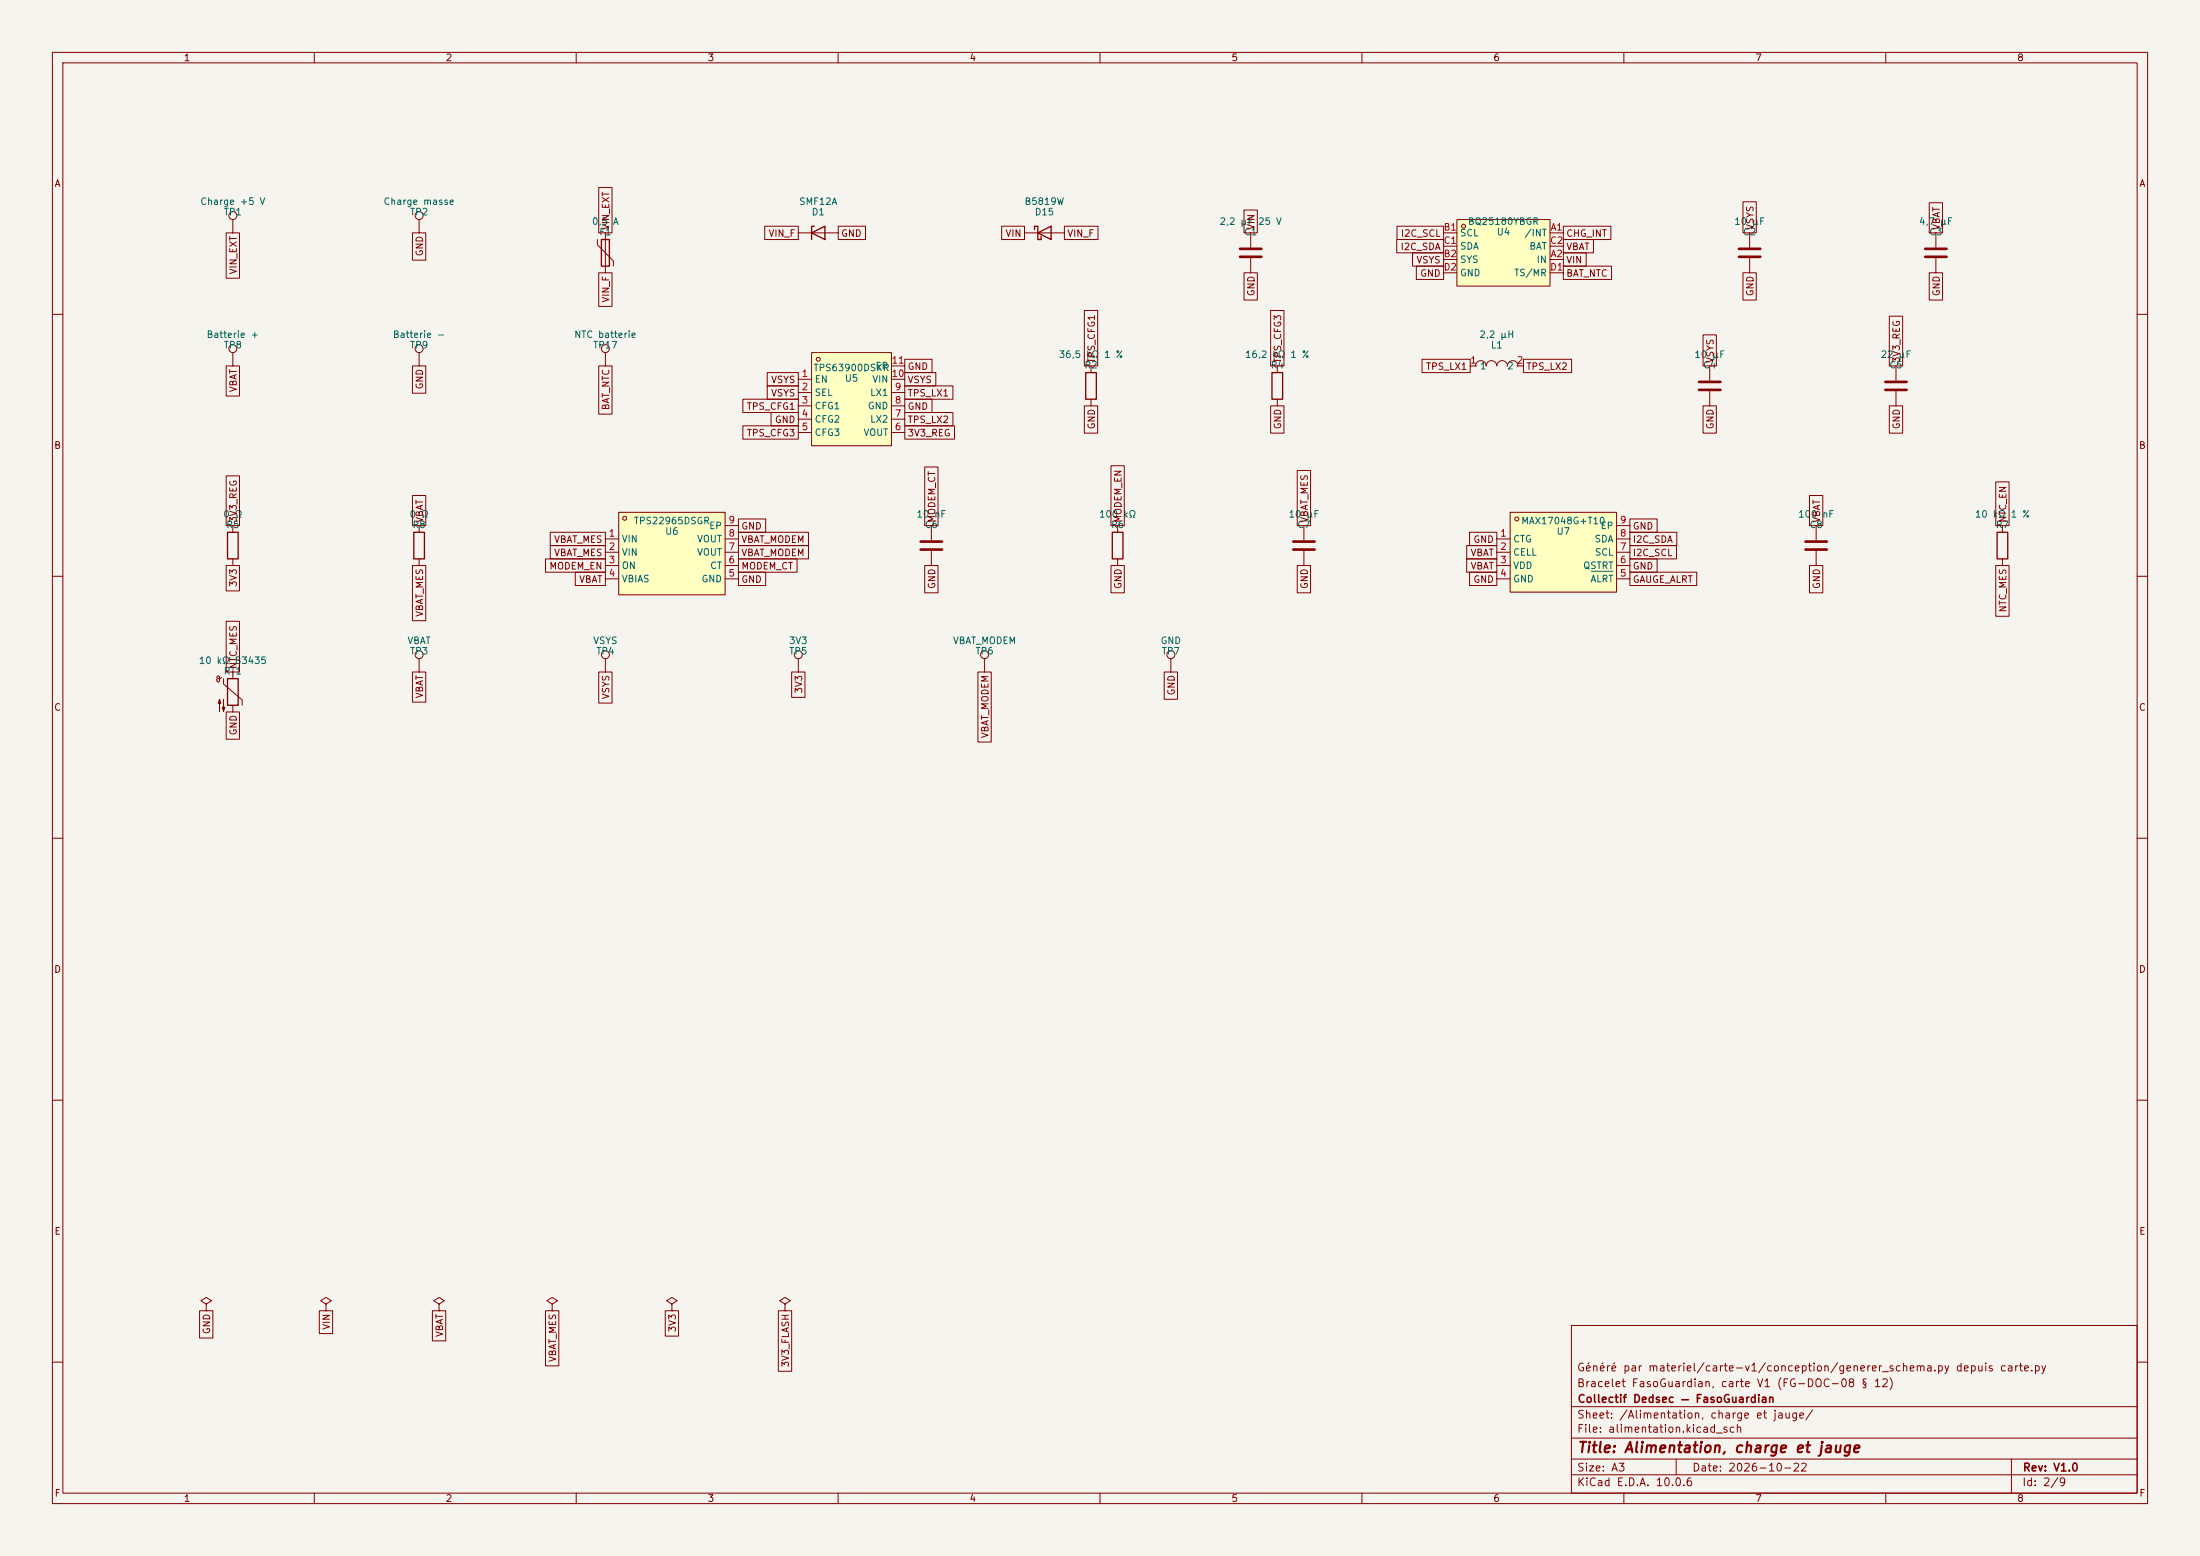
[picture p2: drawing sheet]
<svg xmlns="http://www.w3.org/2000/svg" width="420mm" height="297mm" viewBox="0 0 420 297" stroke-linecap="round" stroke-linejoin="round" font-family="sans-serif">
<path d="M0 0h420v297h-420z" fill="#f5f4ef" stroke="#f5f4ef" stroke-width=".19"/>
<g fill="none" stroke="#840000" stroke-width=".19">
<path d="M10 10h400v277h-400zM12 12h396v273h-396zM60 10v2M110 10v2M160 10v2M210 10v2M260 10v2M310 10v2M360 10v2M334 44.5v2.7M334 49.3v2.8M10 60h2"/>
<path d="M361.9 69.9v2.7M361.9 74.7v2.8M408 60h2M10 110h2M177.8 100.3v2.8M177.8 105.2v2.8M213.4 100.3v1.3M213.4 106.7v1.3M248.9 100.3v2.8M248.9 105.2v2.8M346.7 100.3v2.8M346.7 105.2v2.8"/>
<path d="M382.3 100.3v1.3M382.3 106.7v1.3M408 110h2M223.5 125.7v2.6M10 160h2M408 160h2M10 210h2M408 210h2M300 253h108v32h-108zM10 260h2M300 278.5h108M300 274.5h108"/>
<path d="M300 268.5h108M320 278.5v3M384 278.5v6.5M408 260h2M60 285v2M110 285v2M160 285v2M210 285v2M260 285v2M300 281.5h108M310 285v2M360 285v2"/>
<circle cx="223.5" cy="125" r=".76"/>
</g>
<path d="M332 47.5h4M332 49h4M359.9 72.9h4.1M359.9 74.4h4.1M175.8 103.4h4M175.8 104.9h4M246.9 103.4h4.1M246.9 104.9h4.1M344.7 103.4h4M344.7 104.9h4" fill="none" stroke="#840000" stroke-width=".51"/>
<path d="M212.3 101.6h2.1v5.1h-2.1zM381.3 101.6h2v5.1h-2z" fill="none" stroke="#840000" stroke-width=".25"/>
<path d="M154.9 67.3h15.3v17.8h-15.3z" fill="#ffffc2"/>
<g fill="none" stroke="#840000" stroke-width=".19">
<path d="M152.4 44.5h7.6M195.6 44.5h7.6M238.8 44.5v2.7M238.8 49.3v2.8M369.6 44.5v2.7M369.6 49.3v2.8M152.4 72.4h2.5M152.4 74.9h2.5M152.4 77.5h2.5M154.9 67.3h15.3v17.8h-15.3zM170.2 72.4h2.5M170.2 74.9h2.5"/>
<path d="M170.2 77.5h2.5M170.2 69.9h2.5M243.8 69.9v1.2M243.8 76.2v1.3M326.4 69.9v2.7M326.4 74.7v2.8M152.4 80h2.5M152.4 82.6h2.5M170.2 80h2.5M170.2 82.6h2.5M188 125.7v2.6M149.9 248.9l1-.6-1-.7-1.1 .7 1.1 .6v1.3"/>
<path d="M149.9 250.2h.1"/>
<circle cx="156.2" cy="68.6" r=".38"/>
<circle cx="188" cy="125" r=".76"/>
</g>
<path d="M236.7 47.5h4.1M236.7 49h4.1M367.5 47.5h4.1M367.5 49h4.1M324.4 72.9h4M324.4 74.4h4" fill="none" stroke="#840000" stroke-width=".51"/>
<path d="M154.9 44.5l2.6-1.3v2.5zM155.4 43.2h-.5v2.5M197.5 43.8v-.6h.6v2.5h.7v-.6M198.1 44.5l2.6-1.3v2.5zM242.8 71.1h2.1v5.1h-2.1z" fill="none" stroke="#840000" stroke-width=".25"/>
<path d="M288.3 97.8h20.3v15.2h-20.3z" fill="#ffffc2"/>
<g fill="none" stroke="#840000" stroke-width=".19">
<path d="M208.3 69.9v1.2M208.3 76.2v1.3M288.3 97.8h20.3v15.2h-20.3zM285.7 102.9h2.6M285.7 105.4h2.6M285.7 108h2.6M285.7 110.5h2.6M308.6 102.9h2.5M308.6 105.4h2.5M308.6 108h2.5M308.6 110.5h2.5M308.6 100.3h2.5"/>
<path d="M152.4 125.7v2.6"/>
<circle cx="289.6" cy="99.1" r=".38"/>
<circle cx="152.4" cy="125" r=".76"/>
</g>
<path d="M303.8 109h4.1" fill="none" stroke="#006464" stroke-width=".19"/>
<path d="M207.3 71.1h2v5.1h-2z" fill="none" stroke="#840000" stroke-width=".25"/>
<path d="M278.1 41.9h17.8v12.7h-17.8z" fill="#ffffc2"/>
<g fill="none" stroke="#840000" stroke-width=".19">
<path d="M44.4 41.9v2.6M80 41.9v2.6M114 45.7v1l3.1 3.1v1M115.6 44.5v7.6M275.6 44.5h2.5M275.6 49.5h2.5M275.6 47h2.5M275.6 52.1h2.5M278.1 41.9h17.8v12.7h-17.8zM295.9 44.5h2.5M295.9 49.5h2.5M295.9 47h2.5"/>
<path d="M295.9 52.1h2.5M44.4 67.3v2.6M80 67.3v2.6M115.6 67.3v2.6M280.7 69.9h1.2M281.7 69.8a1.01 1.01 0 0 1 1-1 1.01 1.01 0 0 1 1 1.1M283.7 69.8a1.01 1.01 0 0 1 1-1 1.01 1.01 0 0 1 1 1.1M285.7 69.8a1.01 1.01 0 0 1 1.1-1 1.01 1.01 0 0 1 1 1.1M287.8 69.8a1.01 1.01 0 0 1 1-1 1.01 1.01 0 0 1 1 1.1M289.6 69.9h1.2M44.4 100.3v1.3M44.4 106.7v1.3"/>
<path d="M80 100.3v1.3M80 106.7v1.3M41.3 129.7l.1 .2M41.4 129.3l.2-.3 .3 .2v.8l-.2 .2M41.4 129.9l.3 .3M41.4 129.3l.1 .2 .3 .1 .5-.3M42.7 129.5v1.1l3.5 3v1M44.4 128.3v1.2M44.4 134.6v1.3M80 125.7v2.6"/>
<circle cx="44.5" cy="41.1" r=".76"/>
<circle cx="80" cy="41.1" r=".76"/>
<circle cx="279.4" cy="43.2" r=".38"/>
<circle cx="44.4" cy="66.5" r=".76"/>
<circle cx="80" cy="66.5" r=".76"/>
<circle cx="115.6" cy="66.5" r=".76"/>
<circle cx="80" cy="125" r=".76"/>
</g>
<path d="M114.8 45.7h1.5v5.1h-1.5zM43.4 101.6h2.1v5.1h-2.1zM79 101.6h2v5.1h-2zM43.4 129.5h2.1v5.1h-2.1z" fill="none" stroke="#840000" stroke-width=".25"/>
<g fill="#840000" stroke="#840000" stroke-width=".19">
<path d="M41.9 133.5l.3 .7h-.5l.2-.7v2.3z"/>
<path d="M42.7 133.5v2.3l-.3-.8h.5l-.2 .8z"/>
</g>
<path d="M118.1 97.8h20.3v15.7h-20.3z" fill="#ffffc2"/>
<g fill="none" stroke="#840000" stroke-width=".19">
<path d="M114.3 35.8h2.5v8.7h-2.5zM332.7 38.5h2.6v6h-2.6zM368.3 38.7h2.5v5.8h-2.5zM43.2 44.5h2.5v8.6h-2.5zM78.7 44.5h2.6v5.2h-2.6zM114.3 52.1h2.5v6.4h-2.5zM146 43.2h6.4v2.5h-6.4zM160 43.2h5.2v2.5h-5.2zM191.2 43.2h4.4v2.5h-4.4zM203.2 43.2h6.4v2.5h-6.4zM207 59.3h2.6v10.6h-2.6zM237.5 40.1h2.5v4.4h-2.5z"/>
<path d="M237.5 52.1h2.5v5.2h-2.5zM242.6 59.3h2.5v10.6h-2.5zM266.6 45.7h9v2.6h-9zM266.7 43.2h8.9v2.5h-8.9zM269.7 48.3h5.9v2.5h-5.9zM270.4 50.8h5.2v2.5h-5.2zM298.4 43.2h9.1v2.5h-9.1zM298.4 45.7h5.8v2.6h-5.8zM298.4 50.8h9.2v2.5h-9.2zM298.4 48.3h4.4v2.5h-4.4zM332.7 52.1h2.6v5.2h-2.6zM368.3 52.1h2.5v5.2h-2.5z"/>
<path d="M43.2 69.9h2.5v5.7h-2.5zM78.7 69.9h2.6v5.2h-2.6zM114.3 69.9h2.5v9.1h-2.5zM141.8 76.2h10.6v2.5h-10.6zM146.5 71.1h5.9v2.6h-5.9zM146.5 73.7h5.9v2.5h-5.9zM147.2 78.7h5.2v2.6h-5.2zM172.7 78.7h9.2v2.6h-9.2zM172.7 76.2h5.2v2.5h-5.2zM172.7 73.7h9.2v2.5h-9.2zM172.7 71.1h6v2.6h-6zM172.7 68.6h5.2v2.5h-5.2z"/>
<path d="M207 77.5h2.6v5.2h-2.6zM242.6 77.5h2.5v5.2h-2.5zM271.5 68.6h9.2v2.5h-9.2zM290.8 68.6h9.2v2.5h-9.2zM325.1 77.5h2.6v5.2h-2.6zM325.1 63.9h2.6v6h-2.6zM360.7 77.5h2.5v5.2h-2.5zM360.7 60.4h2.5v9.5h-2.5zM43.2 90.8h2.5v9.5h-2.5zM78.7 94.6h2.6v5.7h-2.6zM118.1 97.8h20.3v15.7h-20.3zM141 99.1h5.2v2.5h-5.2z"/>
<path d="M141.8 81.3h10.6v2.5h-10.6zM172.7 81.3h9.5v2.5h-9.5zM176.5 89.1h2.6v11.2h-2.6zM212.1 88.9h2.5v11.4h-2.5zM247.6 89.8h2.6v10.5h-2.6zM311.1 99.1h5.3v2.5h-5.3zM345.4 94.6h2.6v5.7h-2.6zM381 92h2.5v8.3h-2.5zM43.2 118.6h2.5v9.7h-2.5zM43.2 108h2.5v4.8h-2.5zM78.7 108h2.6v10.5h-2.6zM104.1 106.7h11.5v2.5h-11.5z"/>
<path d="M105 101.6h10.6v2.5h-10.6zM105 104.1h10.6v2.6h-10.6zM109.8 109.2h5.8v2.6h-5.8zM115.6 102.9h2.5M115.6 105.4h2.5M115.6 108h2.5M115.6 110.5h2.5M138.4 102.9h2.6M138.4 105.4h2.6M138.4 108h2.6M138.4 110.5h2.6M138.4 100.3h2.6"/>
<path d="M141 104.1h13.3v2.6h-13.3zM141 101.6h13.3v2.5h-13.3zM141 106.7h11.2v2.5h-11.2zM141 109.2h5.2v2.6h-5.2zM176.5 108h2.6v5.2h-2.6zM212.1 108h2.5v5.2h-2.5zM247.6 108h2.6v5.2h-2.6zM280 104.1h5.7v2.6h-5.7zM280 106.7h5.7v2.5h-5.7zM280.5 101.6h5.2v2.5h-5.2zM280.5 109.2h5.2v2.6h-5.2zM311.1 109.2h12.8v2.6h-12.8z"/>
<path d="M311.1 106.7h5.3v2.5h-5.3zM311.1 104.1h8.9v2.6h-8.9zM311.1 101.6h9v2.5h-9zM345.4 108h2.6v5.2h-2.6zM381 108h2.5v9.6h-2.5zM43.2 135.9h2.5v5.2h-2.5zM78.7 128.3h2.6v5.7h-2.6zM114.3 128.3h2.5v5.9h-2.5zM115.6 125.7v2.6M151.1 128.3h2.6v4.8h-2.6zM186.7 128.3h2.5v13.3h-2.5zM222.2 128.3h2.6v5.2h-2.6z"/>
<path d="M38.1 250.2h2.5v5.2h-2.5zM39.4 248.9l1-.6-1-.7-1 .7 1 .6v1.3M39.4 250.2h.1M61 250.2h2.5v4.3h-2.5zM62.2 248.9l1-.6-1-.7-1 .7 1 .6v1.3M62.2 250.2h.1M82.5 250.2h2.6v5.7h-2.6zM83.8 248.9l1-.6-1-.7-1 .7 1 .6v1.3M83.8 250.2h.1M104.1 250.2h2.6v10.5h-2.6zM105.4 248.9l1-.6-1-.7-1 .7 1 .6v1.3M105.4 250.2h.1"/>
<path d="M127 250.2h2.5v4.8h-2.5zM128.3 248.9l1-.6-1-.7-1 .7 1 .6v1.3M128.3 250.2h.1M148.6 250.2h2.5v11.5h-2.5z"/>
<circle cx="119.2" cy="98.9" r=".38"/>
<circle cx="115.6" cy="125" r=".76"/>
</g>
<text font-size="2" fill="#840000" x="301" y="277.8">Title: Alimentation, charge et jauge</text>
<g font-size="1.5" fill="#840000">
<text x="300.9" y="262.1">Généré par materiel/carte-v1/conception/generer_schema.py depuis carte.py</text>
<text x="300.9" y="265.1">Bracelet FasoGuardian, carte V1 (FG-DOC-08 § 12)</text>
<text x="301" y="268.1">Collectif Dedsec — FasoGuardian</text>
<text x="300.9" y="273.8">File: alimentation.kicad_sch</text>
<text x="300.9" y="271.1">Sheet: /Alimentation, charge et jauge/</text>
<text x="300.9" y="281.2">Size: A3</text>
<text x="322.9" y="281.2">Date: 2026-10-22</text>
<text x="386" y="281.2">Rev: V1.0</text>
<text x="300.9" y="284">KiCad E.D.A. 10.0.6</text>
<text x="385.9" y="284">Id: 2/9</text>
</g>
<g font-size="1.3" fill="#840000">
<text x="35" y="12">1</text>
<text x="85" y="12">2</text>
<text x="135" y="12">3</text>
<text x="185" y="12">4</text>
<text x="235" y="12">5</text>
<text x="285" y="12">6</text>
<text x="335" y="12">7</text>
<text x="385" y="12">8</text>
<text x="10.3" y="36">A</text>
<text x="408.3" y="36">A</text>
<text x="116.6" y="44" transform="rotate(-90 116.6 44)">VIN_EXT</text>
<text x="146.6" y="45.5">VIN_F</text>
<text x="160.5" y="45.5">GND</text>
<text x="191.9" y="45.5">VIN</text>
<text x="203.6" y="45.5">VIN_F</text>
<text x="239.8" y="44" transform="rotate(-90 239.8 44)">VIN</text>
<text x="267.3" y="45.5">I2C_SCL</text>
<text x="298.9" y="45.5">CHG_INT</text>
<text x="335.1" y="44" transform="rotate(-90 335.1 44)">VSYS</text>
<text x="370.6" y="44" transform="rotate(-90 370.6 44)">VBAT</text>
<text x="45.5" y="52.5" transform="rotate(-90 45.5 52.5)">VIN_EXT</text>
<text x="81.1" y="49" transform="rotate(-90 81.1 49)">GND</text>
<text x="267.3" y="48">I2C_SDA</text>
<text x="270.3" y="50.6">VSYS</text>
<text x="271" y="53.1">GND</text>
<text x="298.9" y="48">VBAT</text>
<text x="298.9" y="53.1">BAT_NTC</text>
<text x="298.9" y="50.6">VIN</text>
<text x="116.6" y="57.9" transform="rotate(-90 116.6 57.9)">VIN_F</text>
<text x="239.8" y="56.6" transform="rotate(-90 239.8 56.6)">GND</text>
<text x="335.1" y="56.6" transform="rotate(-90 335.1 56.6)">GND</text>
<text x="370.6" y="56.6" transform="rotate(-90 370.6 56.6)">GND</text>
<text x="173.2" y="70.9">GND</text>
<text x="209.3" y="69.4" transform="rotate(-90 209.3 69.4)">TPS_CFG1</text>
<text x="244.9" y="69.4" transform="rotate(-90 244.9 69.4)">TPS_CFG3</text>
<text x="272.1" y="70.9">TPS_LX1</text>
<text x="291.3" y="70.9">TPS_LX2</text>
<text x="327.4" y="69.4" transform="rotate(-90 327.4 69.4)">VSYS</text>
<text x="363" y="69.4" transform="rotate(-90 363 69.4)">3V3_REG</text>
<text x="45.5" y="75" transform="rotate(-90 45.5 75)">VBAT</text>
<text x="81.1" y="74.4" transform="rotate(-90 81.1 74.4)">GND</text>
<text x="147.1" y="73.4">VSYS</text>
<text x="147.1" y="76">VSYS</text>
<text x="173.2" y="76">TPS_LX1</text>
<text x="173.2" y="73.4">VSYS</text>
<text x="116.6" y="78.4" transform="rotate(-90 116.6 78.4)">BAT_NTC</text>
<text x="142.4" y="83.6">TPS_CFG3</text>
<text x="142.4" y="78.5">TPS_CFG1</text>
<text x="147.8" y="81.1">GND</text>
<text x="173.2" y="83.6">3V3_REG</text>
<text x="173.2" y="81.1">TPS_LX2</text>
<text x="173.2" y="78.5">GND</text>
<text x="209.3" y="82" transform="rotate(-90 209.3 82)">GND</text>
<text x="244.9" y="82" transform="rotate(-90 244.9 82)">GND</text>
<text x="327.4" y="82" transform="rotate(-90 327.4 82)">GND</text>
<text x="363" y="82" transform="rotate(-90 363 82)">GND</text>
<text x="10.2" y="86">B</text>
<text x="408.2" y="86">B</text>
<text x="45.5" y="99.9" transform="rotate(-90 45.5 99.9)">3V3_REG</text>
<text x="81.1" y="99.9" transform="rotate(-90 81.1 99.9)">VBAT</text>
<text x="141.4" y="101.4">GND</text>
<text x="178.9" y="99.9" transform="rotate(-90 178.9 99.9)">MODEM_CT</text>
<text x="214.4" y="99.9" transform="rotate(-90 214.4 99.9)">MODEM_EN</text>
<text x="250" y="99.9" transform="rotate(-90 250 99.9)">VBAT_MES</text>
<text x="311.6" y="101.4">GND</text>
<text x="347.8" y="99.9" transform="rotate(-90 347.8 99.9)">VBAT</text>
<text x="383.3" y="99.9" transform="rotate(-90 383.3 99.9)">NTC_EN</text>
<text x="105.7" y="103.9">VBAT_MES</text>
<text x="105.7" y="106.5">VBAT_MES</text>
<text x="141.4" y="106.5">VBAT_MODEM</text>
<text x="141.4" y="103.9">VBAT_MODEM</text>
<text x="280.6" y="106.5">VBAT</text>
<text x="281.2" y="103.9">GND</text>
<text x="311.6" y="106.5">I2C_SCL</text>
<text x="311.6" y="103.9">I2C_SDA</text>
<text x="45.5" y="112.2" transform="rotate(-90 45.5 112.2)">3V3</text>
<text x="104.8" y="109">MODEM_EN</text>
<text x="110.5" y="111.5">VBAT</text>
<text x="141.4" y="109">MODEM_CT</text>
<text x="141.4" y="111.5">GND</text>
<text x="178.9" y="112.5" transform="rotate(-90 178.9 112.5)">GND</text>
<text x="214.4" y="112.5" transform="rotate(-90 214.4 112.5)">GND</text>
<text x="250" y="112.5" transform="rotate(-90 250 112.5)">GND</text>
<text x="280.6" y="109">VBAT</text>
<text x="281.2" y="111.5">GND</text>
<text x="311.6" y="111.5">GAUGE_ALRT</text>
<text x="311.6" y="109">GND</text>
<text x="347.8" y="112.5" transform="rotate(-90 347.8 112.5)">GND</text>
<text x="81.1" y="117.8" transform="rotate(-90 81.1 117.8)">VBAT_MES</text>
<text x="383.3" y="117" transform="rotate(-90 383.3 117)">NTC_MES</text>
<text x="45.5" y="127.8" transform="rotate(-90 45.5 127.8)">NTC_MES</text>
<text x="10.2" y="136">C</text>
<text x="81.1" y="133.4" transform="rotate(-90 81.1 133.4)">VBAT</text>
<text x="116.6" y="133.6" transform="rotate(-90 116.6 133.6)">VSYS</text>
<text x="153.5" y="132.5" transform="rotate(-90 153.5 132.5)">3V3</text>
<text x="224.6" y="132.8" transform="rotate(-90 224.6 132.8)">GND</text>
<text x="408.2" y="136">C</text>
<text x="45.5" y="140.5" transform="rotate(-90 45.5 140.5)">GND</text>
<text x="189" y="141" transform="rotate(-90 189 141)">VBAT_MODEM</text>
<text x="10.2" y="186">D</text>
<text x="408.2" y="186">D</text>
<text x="10.3" y="236">E</text>
<text x="408.3" y="236">E</text>
<text x="40.4" y="254.8" transform="rotate(-90 40.4 254.8)">GND</text>
<text x="63.3" y="253.9" transform="rotate(-90 63.3 253.9)">VIN</text>
<text x="84.9" y="255.3" transform="rotate(-90 84.9 255.3)">VBAT</text>
<text x="129.3" y="254.4" transform="rotate(-90 129.3 254.4)">3V3</text>
<text x="106.5" y="260.1" transform="rotate(-90 106.5 260.1)">VBAT_MES</text>
<text x="150.9" y="261.1" transform="rotate(-90 150.9 261.1)">3V3_FLASH</text>
<text x="10.3" y="286">F</text>
<text x="35" y="287">1</text>
<text x="85" y="287">2</text>
<text x="135" y="287">3</text>
<text x="185" y="287">4</text>
<text x="235" y="287">5</text>
<text x="285" y="287">6</text>
<text x="335" y="287">7</text>
<text x="385" y="287">8</text>
<text x="408.3" y="286">F</text>
</g>
<g font-size="1.3" fill="#006464">
<text x="38.1" y="39.4">Charge +5 V</text>
<text x="42.6" y="41.4">TP1</text>
<text x="73.1" y="39.4">Charge masse</text>
<text x="78.2" y="41.4">TP2</text>
<text x="152.5" y="39.4">SMF12A</text>
<text x="154.8" y="41.4">D1</text>
<text x="195.5" y="39.4">B5819W</text>
<text x="197.4" y="41.4">D15</text>
<text x="112.9" y="43.2">0,5</text>
<text x="114.3" y="45.2">F1</text>
<text x="116.9" y="43.2">A</text>
<text x="232.7" y="43.2">2,2 µF</text>
<text x="237.4" y="45.2">C1</text>
<text x="240.1" y="43.2">25 V</text>
<text x="278.6" y="45.4">SCL</text>
<text x="278.6" y="48">SDA</text>
<text x="280.1" y="43.2">BQ25180YBGR</text>
<text x="285.6" y="45.2">U4</text>
<text x="290.9" y="45.4">/INT</text>
<text x="291.8" y="48">BAT</text>
<text x="331" y="43.2">10 µF</text>
<text x="332.6" y="45.2">C2</text>
<text x="366.2" y="43.2">4,7 µF</text>
<text x="368.2" y="45.2">C3</text>
<text x="278.6" y="50.5">SYS</text>
<text x="278.6" y="53">GND</text>
<text x="288.9" y="53">TS/MR</text>
<text x="293.2" y="50.5">IN</text>
<text x="39.3" y="64.8">Batterie +</text>
<text x="74.9" y="64.8">Batterie −</text>
<text x="109.5" y="64.8">NTC batterie</text>
<text x="282.3" y="64.8">2,2 µH</text>
<text x="42.6" y="66.8">TP8</text>
<text x="78.2" y="66.8">TP9</text>
<text x="113.1" y="66.8">TP17</text>
<text x="155.2" y="71.2">TPS63900DSKR</text>
<text x="167" y="70.8">EP</text>
<text x="202" y="68.6">36,5</text>
<text x="206.9" y="70.6">R2</text>
<text x="207.2" y="68.6">kΩ</text>
<text x="210.7" y="68.6">1 %</text>
<text x="237.6" y="68.6">16,2</text>
<text x="242.5" y="70.6">R4</text>
<text x="242.8" y="68.6">kΩ</text>
<text x="246.2" y="68.6">1 %</text>
<text x="282.4" y="70.8">1</text>
<text x="284.5" y="66.8">L1</text>
<text x="287.6" y="70.8">2</text>
<text x="323.4" y="68.6">10 µF</text>
<text x="325" y="70.6">C4</text>
<text x="358.9" y="68.6">22 µF</text>
<text x="360.6" y="70.6">C5</text>
<text x="155.4" y="73.4">EN</text>
<text x="155.4" y="75.9">SEL</text>
<text x="161.2" y="73.2">U5</text>
<text x="166" y="75.9">LX1</text>
<text x="166.4" y="73.4">VIN</text>
<text x="155.4" y="78.4">CFG1</text>
<text x="155.4" y="81">CFG2</text>
<text x="155.4" y="83.5">CFG3</text>
<text x="164.7" y="83.5">VOUT</text>
<text x="165.6" y="78.4">GND</text>
<text x="166" y="81">LX2</text>
<text x="42.5" y="99.1">0 Ω</text>
<text x="43.1" y="101.1">R5</text>
<text x="78.1" y="99.1">0 Ω</text>
<text x="78.6" y="101.1">R8</text>
<text x="120.9" y="100.4">TPS22965DSGR</text>
<text x="135.3" y="101.3">EP</text>
<text x="174.9" y="99.1">10 nF</text>
<text x="176.4" y="101.1">C6</text>
<text x="209.7" y="99.1">100 kΩ</text>
<text x="212" y="101.1">R6</text>
<text x="245.9" y="99.1">10 µF</text>
<text x="247.6" y="101.1">C7</text>
<text x="290.3" y="100.4">MAX17048G+T10</text>
<text x="305.5" y="101.3">EP</text>
<text x="343.2" y="99.1">100 nF</text>
<text x="345.3" y="101.1">C8</text>
<text x="376.9" y="99.1">10 kΩ</text>
<text x="380.9" y="101.1">R7</text>
<text x="383.7" y="99.1">1 %</text>
<text x="118.6" y="103.8">VIN</text>
<text x="118.6" y="106.4">VIN</text>
<text x="126.9" y="102.4">U6</text>
<text x="133" y="106.4">VOUT</text>
<text x="133" y="103.8">VOUT</text>
<text x="288.8" y="103.8">CTG</text>
<text x="288.8" y="106.4">CELL</text>
<text x="297.1" y="102.4">U7</text>
<text x="304.3" y="103.8">SDA</text>
<text x="304.4" y="106.4">SCL</text>
<text x="118.6" y="108.9">ON</text>
<text x="118.6" y="111.5">VBIAS</text>
<text x="133.8" y="111.5">GND</text>
<text x="135.5" y="108.9">CT</text>
<text x="288.8" y="108.9">VDD</text>
<text x="288.8" y="111.5">GND</text>
<text x="302.1" y="108.9">QSTRT</text>
<text x="303.5" y="111.5">ALRT</text>
<text x="77.7" y="123.2">VBAT</text>
<text x="78.2" y="125.2">TP3</text>
<text x="113.1" y="123.2">VSYS</text>
<text x="113.7" y="125.2">TP4</text>
<text x="150.5" y="123.2">3V3</text>
<text x="150.5" y="125.2">TP5</text>
<text x="181.8" y="123.2">VBAT_MODEM</text>
<text x="186.1" y="125.2">TP6</text>
<text x="221.5" y="123.2">GND</text>
<text x="221.7" y="125.2">TP7</text>
<text x="37.9" y="127">10 kΩ B3435</text>
<text x="42.6" y="129">RT1</text>
</g>
<g font-size="1.3" fill="#a90000">
<text x="275.5" y="44.3">B1</text>
<text x="275.5" y="46.9">C1</text>
<text x="295.8" y="46.9">C2</text>
<text x="295.9" y="44.3">A1</text>
<text x="275.5" y="49.4">B2</text>
<text x="275.5" y="51.9">D2</text>
<text x="295.8" y="51.9">D1</text>
<text x="295.9" y="49.4">A2</text>
<text x="170.1" y="69.7">11</text>
<text x="280.6" y="69.7">1</text>
<text x="289.5" y="69.7">2</text>
<text x="152.9" y="72.3">1</text>
<text x="152.9" y="74.8">2</text>
<text x="152.9" y="77.3">3</text>
<text x="170.1" y="72.3">10</text>
<text x="170.7" y="77.3">8</text>
<text x="170.7" y="74.8">9</text>
<text x="152.9" y="79.9">4</text>
<text x="152.9" y="82.4">5</text>
<text x="170.7" y="82.4">6</text>
<text x="170.7" y="79.9">7</text>
<text x="139" y="100.2">9</text>
<text x="309.1" y="100.2">9</text>
<text x="116.1" y="102.7">1</text>
<text x="116.1" y="105.3">2</text>
<text x="116.1" y="107.8">3</text>
<text x="139" y="107.8">6</text>
<text x="139" y="105.3">7</text>
<text x="139" y="102.7">8</text>
<text x="286.3" y="102.7">1</text>
<text x="286.3" y="105.3">2</text>
<text x="286.3" y="107.8">3</text>
<text x="309.1" y="107.8">6</text>
<text x="309.1" y="105.3">7</text>
<text x="309.1" y="102.7">8</text>
<text x="116.1" y="110.4">4</text>
<text x="139" y="110.4">5</text>
<text x="286.3" y="110.4">4</text>
<text x="309.1" y="110.4">5</text>
</g>
</svg>
